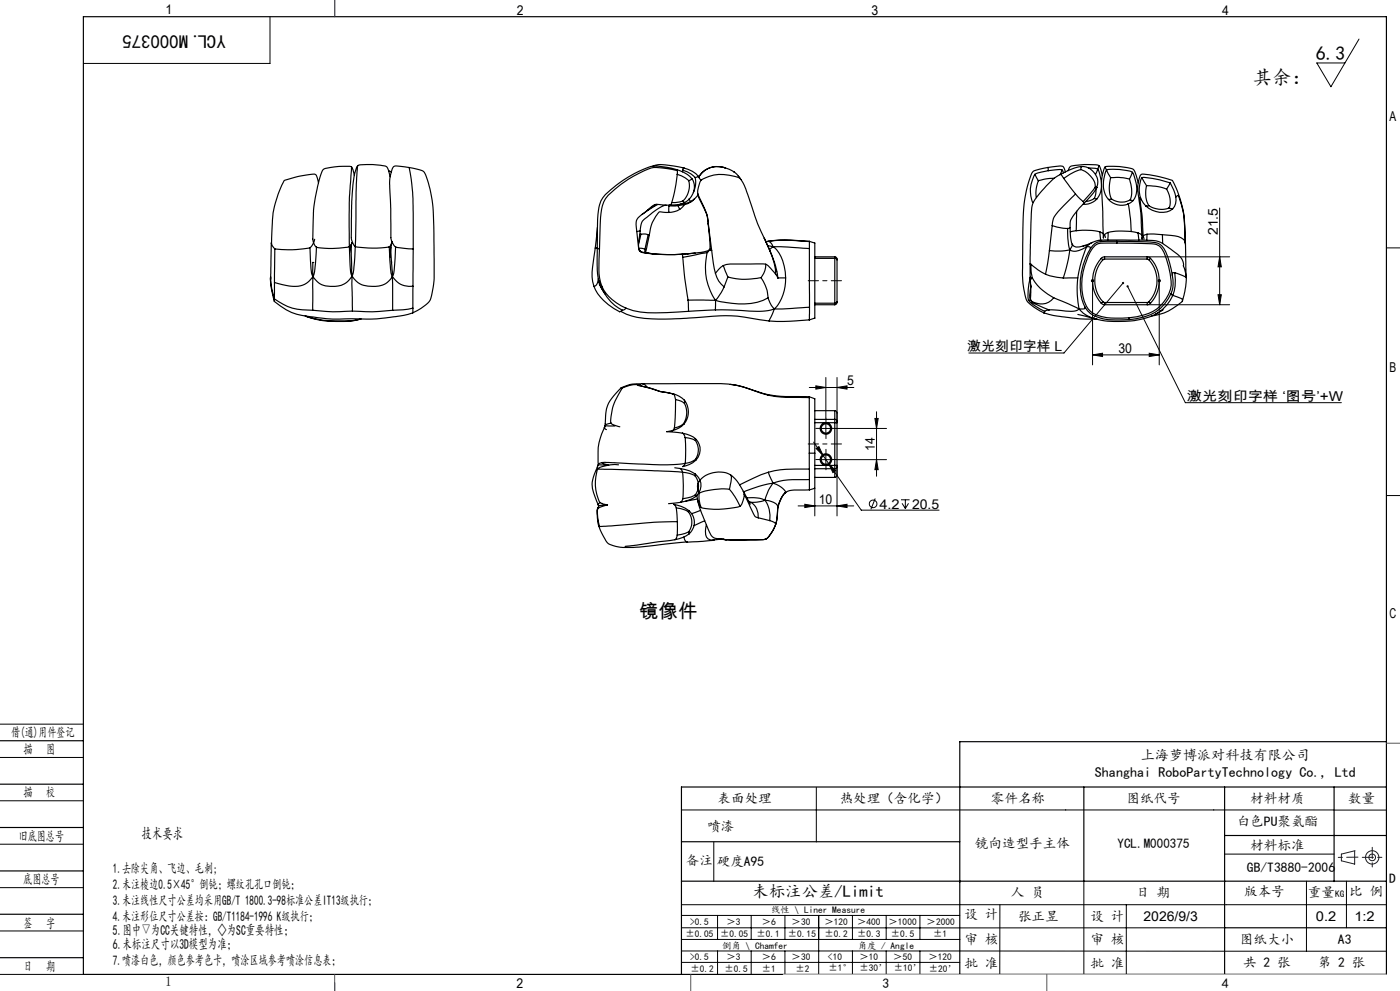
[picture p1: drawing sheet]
<svg xmlns="http://www.w3.org/2000/svg" width="420mm" height="297mm" viewBox="0 0 420 297" stroke-linecap="round" stroke-linejoin="round" font-family="sans-serif">
<g fill="none" stroke="#000" stroke-width=".3">
<path d="M100.4 0v5M81 5v14h-56M407.7 11.7l-8.4 14.3-4.3-7.1h8.5M344.2 77h24.7M365.9 77l.5 3h-1zM365.9 62.3v29M415.9 74.3h4.1M327.3 84.1h1M327.4 83.8l.7 .7M327.8 83.6v25.8M328.1 83.8l-.7 .7M336.9 84.8l-17.7 21h-28.5"/>
<path d="M338.3 85.8l17.3 34.9h46.8M344.2 91.3h24.7M347.3 84.1h1M347.4 83.8l.7 .7M347.8 83.6v25.8M348.1 83.8l-.7 .7M365.4 88.3h1l-.5 3zM242.8 116.1h13.4M244.8 115.6l3 .5-3 .5zM247.8 113.1v12.2M251.1 116.1l3-.5v1zM251.1 113.1v13.6"/>
<path d="M327.8 106.4l3-.5v1zM327.8 106.4h20M344.8 105.9l3 .5-3 .5zM244.1 132.5l2.9 4.1M244.8 134.4l.9-.6 1.3 2.8zM246.1 128.4h3.3M246.1 137.8h3.3M247 136.6l1.6 2.3M247.8 126.7v3.4M247.8 136.1v3.3M248.6 138.9l2.1 2.2-.8 .5zM248.6 138.9l9.8 14h23.3"/>
<path d="M250.8 128.4h15.2M250.8 137.8h15.2M251.1 139.5v15.1M262.5 125.4h1l-.5 3zM263 137.8l.5 3h-1zM263 123.4v19.3M239.4 151.6h16.7M241.4 151.1l3 .5-3 .5zM244.4 146.3v8.3M251.1 151.6l3-.5v1zM262.6 149.4l-1.3 3.2M270.3 149.8h2.6"/>
<path d="M270.6 150.8l1 1.6M271.6 149.8v2.6M272.6 150.8l-1 1.6M415.9 148.5h4.1M0 217h25M0 227h25M0 240h25M244.9 236v16.3M0 253h25M204.4 242.7l211.5 .1M214.1 252.4v11.8M367.4 256h32.8"/>
<path d="M0 266h25M0 279h25M204.4 271.1h211.5M204.4 278.1h163M204.4 274.4h83.5M215.3 274.4v7.1M225.4 274.4v7.1M235.5 274.4v7.1M245.6 274.4v17.6M255.7 274.4v7.1M265.9 274.4v7.1M276 274.4v7.1"/>
<path d="M300 271.1l-.1 21M325.2 264.1v27.9M337.9 271.1v20.9M391.9 264.1v21M403.9 264.1v14M0 292h25M100.4 294.5v2.5M204.4 285l211.5 .1M204.4 288.4h83.5M204.5 281.5h83.5M215.3 285v7M225.4 285v7"/>
<path d="M235.5 285v7M255.7 285v7M265.9 285v7M276 285v7M287.9 292h128"/>
<circle cx="261.9" cy="151" r="1.15"/>
</g>
<g fill="none" stroke="#191924" stroke-width=".3">
<path d="M402.4 256l4-1v4l-4-1z"/>
<circle cx="411.7" cy="257" r="1"/>
<circle cx="411.7" cy="257" r="2"/>
</g>
<path d="M252.5 84.1h-10M252.5 133.1h-10" fill="none" stroke="#000" stroke-width=".3" stroke-dasharray="30.5 1.3 1.3 1.3" stroke-dashoffset="27.4"/>
<path d="M246.1 128.4h-1.4M246.1 137.7h-1.4M247.8 126.7v-1.4M247.8 130.1v1.4M247.8 136.1v-1.4M247.8 139.4v1.4M249.5 128.4h1.4M249.5 137.7h1.4" fill="none" stroke="#000" stroke-width=".3" stroke-dasharray="30.5 1.3 1.3 1.3"/>
<g fill="none" stroke="#000" stroke-width=".35">
<path d="M25 5h390.9v287h-390.9zM95.5 54.8l-.3-1.4a1.15 1.15 0 0 0-1.5-1.2 30.9 30.9 0 0 0-8.5 2 30.8 30.8 0 0 0-3.6 15.3l-.1 3.6M105.5 50.1a18 18 0 0 0-8.5 .7 43.3 43.3 0 0 0-3.1 15.7l-.1 5.2 .6 1.8 .5 .6M105.5 50.1l.4 .8 .4 1.7M105.5 50.1l-.2 1.9a151.4 151.4 0 0 0-.5 21.9M107.3 49.7a19.5 19.5 0 0 1 8 0l.8 .4 1 2.9M107.3 49.7a28.1 28.1 0 0 0-1.8 10.7l-.1 10.8M107.3 49.7l-.4 5.5-.3 18.7M116.6 51.1l.8 .4M122.7 50.2l-2.6-.4a2.26 2.26 0 0 0-2 .1 15.6 15.6 0 0 0-1 8.9l.2 10.3a5.9 5.9 0 0 0 .8 4.3l.6 .6M122.7 50.2l3.7 .8a2.14 2.14 0 0 1 1.5 2 42.3 42.3 0 0 1 2.2 14.9l.1 12.9a22.8 22.8 0 0 1-1.4 9.6l-2.5 2-2.5 1.4M122.7 50.2a69.3 69.3 0 0 1 1.3 17.2v7.2"/>
<path d="M195.8 49.8l.8-.3a21.6 21.6 0 0 1 8.4 .8M203 50.8a9.7 9.7 0 0 1 4.5 2.7M203 50.8a13.9 13.9 0 0 0-8.8-.5 35.2 35.2 0 0 0-13.3 8.9 14 14 0 0 0-1.7 8.3v6.7M203 50.8l.2 .3M203.2 52.2l-.7 4.4-1 4.1M203.2 52.2l2.3 1.1 1.1 .8M203.2 51.1v1.1M203.2 51.1l-2.9-.6a9.9 9.9 0 0 0-8.6 1.5 31.8 31.8 0 0 0-10.1 7.5 15.5 15.5 0 0 0-1.5 7.9l-.3 7.2M204.9 51l2.5 1.2 1.1 1M204.9 51l-.1 .5M205 50.3a8.1 8.1 0 0 1 4.6 2.6M205 50.3h.1"/>
<path d="M205 50.3l-.1 .7M206.6 54.1a6.4 6.4 0 0 1-1.7 6.1M206.7 59.6l.5 .8M207.5 53.5a5 5 0 0 1-2.2 7.2M207.5 53.5l-.9 .6M208.3 59.6l-1.1 1M208.5 53.2l.1 2.5-.6 2M209.3 58l.9 2a16.9 16.9 0 0 1 2.3 6.9M209.3 58l.1 .3M209.4 58.5l1.8 3.8a9.4 9.4 0 0 1 1.3 4.9M209.4 58.4l-.9 1.1-1.3 .9M209.4 58.3v.2"/>
<path d="M209.6 52.9l-1.1 .3M209.6 52.9l.1 .1M209.8 52.8l-.1 .5 .6 .7M210.3 54l-.8 2.2-.2 1.8M217.6 50.3l2.6 1.2M217.6 50.3a6.7 6.7 0 0 0-7.8 2.5M217.6 50.3h.1M217.6 50.3a6.5 6.5 0 0 0-8 2.9l.2-.4M220.2 51.5h.1M220.2 51.5l.1 .1M220.3 51.5l1.7 2M221.5 52.8l.7 .9"/>
<path d="M222 53.5l.3 .3M222 53.5a12.7 12.7 0 0 0-11.7 .5M222.3 53.8a66.2 66.2 0 0 1 4.7 12.5l2.3 5.1M310.5 52.2l1 1.9M310.5 52.2a9 9 0 0 0-.6 8.5M311.5 54.1a9.4 9.4 0 0 0-.6 5.1M314.3 50.2l-4.1 1a9.2 9.2 0 0 0-2 4.9 67.3 67.3 0 0 0-1.4 17.4v4a34.7 34.7 0 0 0 1 12.1 11.4 11.4 0 0 0 5.4 4.2M314.3 50.2h.1M314.4 50.2l4.3-.4 .5 .6 .4 1.1M314.4 50.2l.1 .9M314.5 51.1a9.6 9.6 0 0 0-4 1.1M316.3 53.4l-2.3 .2-2.5 .5"/>
<path d="M318.2 52.2a25.2 25.2 0 0 0-8.1 8.3l-.5 1.2-.2 2.4-.4 15M318.2 52.3l.9 1.2M318.6 51l-.6-.2-3.5 .3M318.6 51l-.6 1.3M318.6 51l.5 .8M319.1 53.5l3.6 4.6M322.7 58.1l-2 1.9a28.4 28.4 0 0 0-4.7 5.5l-.3 2.1M322.7 58.1l2.2 2.3M324.2 50.8a6.2 6.2 0 0 1 4.4 5l-.1 .4M324.2 50.8a13.9 13.9 0 0 0-5.1 2.7M324.2 49.9l-2.7 .8-3.3 1.5M324.2 49.9a4.8 4.8 0 0 1 4.8 6.3"/>
<path d="M324.2 49.9h.1M324.2 49.9v.9M326.6 50.3l2 .1 .7 .3M328.3 59.5h.8M328.3 59.5l-1.3 .6-1.3 .3M328.5 56.2l-3.6 4.2M328.5 56.2h.5M328.8 56.5l-.1 1.6-.4 1.4M329 56.2h.1M329 56.2l-1 1.6-2.6 2.9M329.1 59.5a5.2 5.2 0 0 1-4.2 1.7M329.3 50.7l.4 .7 .6 2.7a7.2 7.2 0 0 1-1.2 5.4"/>
<path d="M329.3 50.7l-.7 1.6M329.7 49.7a19.4 19.4 0 0 0-8.6 .2l-.6 1.2M329.7 49.7l1 2.9M329.7 49.7l-.4 1M331.5 50.1a17.4 17.4 0 0 1 7.7 .3 1.61 1.61 0 0 1 1.4 1.6l.9 2.8M331.5 50.1a15.7 15.7 0 0 0-.9 8.6l.4 12.6a1.71 1.71 0 0 1 1.5-1.6M331.5 50.1l.5 .9M332 51a14.5 14.5 0 0 1 7.5 .5l.2 .1M332 51l1.2 2.3M332 51a8.5 8.5 0 0 0 .5 8.8M332.5 59.8a5.3 5.3 0 0 0 5.8 1.4M333.2 53.3l2.4-.1 3.2 .5"/>
<path d="M333.2 53.3a9.5 9.5 0 0 0 .2 6.3M333.4 59.6a5.2 5.2 0 0 0 5.7 .3M333.4 59.6l-.9 .2M338.8 53.7a9.5 9.5 0 0 1 .3 6.2M339.1 59.9l.8 .2M339.7 51.6l-.9 2.1M339.7 51.6l1.2 3.4a6.4 6.4 0 0 1-1 5.1M342.4 59.8l1.3 1.9M342.4 59.8l-.5-.5 .8 5.7 .2 5.7M342.6 53.3l.7-.1a33.7 33.7 0 0 1 7.8 1.6M342.6 53.3l1.4 2.3M342.6 53.3l-.4 .9a8.4 8.4 0 0 0 .2 5.6"/>
<path d="M344 55.6l.8 .1a14.5 14.5 0 0 1 5.2 1M344 55.6a8.5 8.5 0 0 0 .6 6M350 56.7a6.7 6.7 0 0 1 .7 5.6M351.1 54.8l-1.1 1.9M351.1 54.8l1 2.1 .6 2.1M352.7 59a4.1 4.1 0 0 1-.9 3.6M352.7 59l.6-.4a7.3 7.3 0 0 1 1.3 3.7 35.2 35.2 0 0 1 1 10.3M81.4 72.8l-.2 10.2M81.4 72.8l.1 .3M81.5 73.1l.9 1.5M82.4 74.6l-.1 10.1M93 74.2a28.7 28.7 0 0 0 .7 8.2l.2 .5"/>
<path d="M93 74.2l-5.3 .7-5.3-.3M93.8 78.7h.1M93.8 78.6l.1 4.3M94.4 71.7l-.4 1.3-1 1.2M94.9 74.1l-.4 6.5-.6 2.3M104.8 73.9a37.3 37.3 0 0 0 .6 8.4l.2 .5M104.8 73.9a25.9 25.9 0 0 1-9.9 .2M105.4 73.4l.1 5.3M105.4 71.3l.3 1.3 .9 1.3M105.5 78.8l.1 4M105.6 72.7l-.8 1.2M105.7 72.7l-.8 3"/>
<path d="M106.6 73.9a29.7 29.7 0 0 0 10.2 .1M106.6 73.9l-.5 7-.5 1.9M116.8 74l.4-.4 .4-1.1-.4 2.3-.1 2.3M116.8 74a31.4 31.4 0 0 0 .7 8.4l.2 .5M117.3 74l.2 4.7M117.4 78.3l.3 4.6M118.7 74l5.3 .6M118.7 74l-.4 7.1-.6 1.8M124 74.6l-.1 11.2M178.6 74.4l-.4 2.8a17.2 17.2 0 0 0 0 8.6M178.6 74.4h.1M179.2 74.3l-.6 .1"/>
<path d="M179.2 74.2l-.1 3.1a16.4 16.4 0 0 0 2.5 10.9M179.2 68.2l-.6 6.2M179.2 74.2l.6 .4M179.8 74.6a32.8 32.8 0 0 0 .4 10l.4 1.2M191.6 74.4l1.9 .4M191.7 74.6l.6 .8M191.7 74.8l.5 .7a36.5 36.5 0 0 0 12.4 .7M191.8 74.9a4.8 4.8 0 0 0 3.1 1l5.5 .4 5.9-.2M192 69.2l-.4 4.9M192 69.2l-1 .2M192.3 70.2l1.3-.1 .9 .2M192.3 70.2l-.7 2.8"/>
<path d="M192.3 70.2l-.4 .1M193.5 74.8v.9l.6 .1M193.8 75.8l2.2 .3M194.5 70.3l-1 4.5M194.5 70.3l.3 .3M194.8 70.6l-1.2 5.1M194.8 70.6h-.1M196.9 61.2l-2.5 1.7M197.4 61.3l-4.9 3M199.8 61.5a18 18 0 0 0-7.3 5.3l-.5 2.4M200.7 61.7l.1 1.9M200.7 61.5v.2"/>
<path d="M200.8 63.7l-1.9-.1a1.32 1.32 0 0 0-1.9 .9 11 11 0 0 0-2.2 6.1M201.2 61.5l-2.5-.1a3.8 3.8 0 0 0-4.3 1.5 10.4 10.4 0 0 0-3.4 3.1l-.1 2.1 .8 6.8M201.2 61.5h.1M201.5 60.7l-.3 .8M203.4 61.6l-2.7 .1M203.4 61.6l.5 1.2M203.4 61.6h.1M203.6 61.5h.1M203.6 61.3v.2M203.9 62.8l-1.6 .6-1.5 .3M204.6 76.2l.2 .9M204.8 77.1l.6 6.3 1 6.6"/>
<path d="M204.9 60.2l-1.3 .4-2.1 .1M204.9 60.2l.4 .5M205.3 60.7a8.9 8.9 0 0 1-4.1 .8M205.4 61.3l-1.5 1.5M206.3 76.1h.2M206.3 76.1l-1.7 .1M207.2 60.5v.1M207.2 60.4l-1 .5-2.2 .3M207.2 60.6a10.6 10.6 0 0 1-6.4 .9M208.6 75.8l-2.3 .3M212.5 66.9l.6 7.6M212.5 66.9l1 8.1"/>
<path d="M212.8 75l-2.4 .6-3.9 .5M212.8 75a2.47 2.47 0 0 1-2.4 1l-5.6 1.1M212.8 75a5.9 5.9 0 0 0-1.1 4.1 17.1 17.1 0 0 0 3 10.9M212.8 75h.7M212.8 75h.1M212.9 74.8l-.1 .2M213.1 74.6l-.3 .4M213.1 74.5l-.3 .5M213.5 75l1.1 6.9M217 79.6l1.4 3.4M217 79.6l-.7 .5-1.7 1.8M229.3 71.4l1.6 3.7"/>
<path d="M229.3 71.4l1.7 3.8M229.7 79.2l-.2 1.8-1.2 2.2M229.7 79.2l-7.8-.1a11.3 11.3 0 0 0-4.9 .5M229.7 79.2l.8 .5 2.2 2.5M230.3 73.7l1.6 .2M230.5 72.4a2.08 2.08 0 0 1 1.4 1.5M230.5 72.4a55.8 55.8 0 0 1 12.3 0M230.5 72.4l-.7 .1M230.9 75.1a17.9 17.9 0 0 1 1.8 7.1M230.9 75.1l.1 .1M231 75.2l1.7 4.6 .7 3.5M231.9 73.9a11.3 11.3 0 0 1 3.8 9.4"/>
<path d="M231.9 73.9l10.9 .6M231.9 73.9l-1.1 .9M242.8 72.3a52.3 52.3 0 0 0-13 .1M242.8 72.3l1.7 .5M242.8 72.3v.1M242.8 74.5l.1 17.6M242.8 72.4v2.1M244.4 72.8v22.6M244.4 77.4h6M244.4 77h6M250.4 77.4v13.5M250.4 77.4l.5 .1 .2 .4"/>
<path d="M250.4 77l.6 .3 .1 .6M250.4 77v.4M251.1 77.9v12.5M309 79.1l.1 4.2M309 79.1l.3 .1M309.3 79.2l2 1.6 2.4 1.4M309.3 79.2l.1 2.3 .3 1.7M314.8 75.1l-1.1 7.1M315.7 67.6l-.9 7.5M315.7 67.6l2.6 .7 2 .2M320.3 68.5l.1 3 .5 3.4M320.9 74.9l-.6 3.9-1.3 4.5"/>
<path d="M320.9 74.9l-2.7 .3-3.4-.1M321 68.2l.2 2.9 .5 2.1M321 68.2l-.7 .3M321.7 73.2l.4 .6 .7 .2 2.2-.3M321.7 73.2l-.2 .7-.6 1M322.9 69.1a21.4 21.4 0 0 1 7.1 .4M322.9 69.1l-1.8 .4M323 63.3l-.1 5.8M324.9 60.4l.4 .3M325 73.7l.7-.1 .3 .3M325.4 60.7l-2.1 2.3a6.3 6.3 0 0 0-2.3 5.2M326 73.9a.79 .79 0 0 1 1.1 .4v.2"/>
<path d="M326 73.9a40.5 40.5 0 0 0-2.7 9.4M326 73.9a5.2 5.2 0 0 1-5.1 1M327.1 74.5a19 19 0 0 0-1.6 17.6M327.7 72.7l-1.7 1.2M327.7 72.7l-2.7 1M330 69.5a2.03 2.03 0 0 1 1.6 1.7M330 69.5l.2 2.5M330 72h.2M330.2 72l-2.5 .7M330.2 72h10.2a24.2 24.2 0 0 1 7.8 .6l3 2a9.1 9.1 0 0 1 3.7 3.8l.1 1.2M330.2 72l.1 .4M330.3 72.4a3.7 3.7 0 0 0-3.2 2.1"/>
<path d="M330.4 77.4l.5 .5M330.4 77.4a10 10 0 0 0 0 13.5M330.9 77.9a9.3 9.3 0 0 0 0 12.5M331.4 77.6l-.5 .3M331.4 77v.6M331.4 77l-1 .4M331.4 77h12.8M331.4 77.6h12.8M332.5 69.7l-.2 2.2M335 72.3l-4.7 .1M335 72.8h-2.8a4.3 4.3 0 0 0-5.2 2.8 18.6 18.6 0 0 0-1.1 16.2 7.3 7.3 0 0 0 6.2 3.4h6.6M335 72.3l8.4 .2a6.8 6.8 0 0 1 5.1 1.2 18.8 18.8 0 0 1 3.2 8.8"/>
<path d="M335 72.8l4.1 .1a33.3 33.3 0 0 1 7.8 .4 4.7 4.7 0 0 1 2.7 3.4 20.9 20.9 0 0 1 1.6 9.9 11.7 11.7 0 0 1-10.1 8.3l-2.4 .3M335 72.3v.5M338.3 61.2l.2-.1 .6 4.3 .3 4M339.4 69.4l2 .4M339.4 69.4a20.4 20.4 0 0 0-6.9 .3M339.9 60.1l-1.6 1.1M341.4 69.8l1.4 .9 .4 .9M341.4 69.8l.3 2.2M342.9 70.7l-.3 .9a83.9 83.9 0 0 0-1.3-14.8 6.8 6.8 0 0 1 1.1-4.6 30.7 30.7 0 0 1 9.4 1.9 32.3 32.3 0 0 1 3.7 17.1l.1 1.9M343.7 61.7a6.4 6.4 0 0 0 8.1 .9M344.1 70.2l4.6 .1M344.1 70.2l-1.2 .5"/>
<path d="M344.1 70.2l-.1 1.8M344.2 77.6l.5 .3M344.2 77v.6M344.2 77l1 .4M344.6 61.6a6.8 6.8 0 0 0 6.1 .7M344.6 61.6l-.9 .1M344.7 77.9a9.3 9.3 0 0 1 0 12.5M345.2 77.4l-.5 .5M345.2 77.4a10 10 0 0 1 0 13.5M348.7 70.3l2.6 .3a5.6 5.6 0 0 1 4.1 1.5l.2 .5M348.7 70.3l.1 2.7M350.7 62.3l1.1 .3"/>
<path d="M355 79.6l.7 2.3 .1 1.2M355.6 72.6v.2M355.6 72.8l.2 10.2M81.2 83.5v.3l-.1-.6a23.3 23.3 0 0 0 1.2 7.1M81.2 83.5l.3 3 .8 3.1M81.2 83l-.1 .7M81.2 83v.5M82.3 89.6v.7a18.6 18.6 0 0 0 12.4 4.8 43.6 43.6 0 0 0 10.6 .4 60 60 0 0 0 18.5-1.7M82.3 89.6a16.5 16.5 0 0 0 11.5 3.4M82.3 84.7v4.9M91.5 94.7a30.9 30.9 0 0 0 16.3 1M91.7 94.7a33.7 33.7 0 0 0 16.2 1"/>
<path d="M93.8 93l6 .4 5.9-.2M93.9 82.9l-.1 10.1M93.9 82.9a7 7 0 0 1-8.2 2.6l-3.4-.8M105.6 82.8a6.7 6.7 0 0 0 7.1 3 5.7 5.7 0 0 0 5-2.9M105.6 82.8l.1 10.4M105.6 82.8a6.3 6.3 0 0 1-6.5 3 5.8 5.8 0 0 1-5.2-2.9M108.3 95.6l-.5 .1M117.7 82.9l.1 10.1M117.7 82.9a6.1 6.1 0 0 0 6.2 2.9M117.8 93l-6.1 .4-6-.2M123.8 93.7v.1M123.9 92.4l-3 .4-3.1 .2"/>
<path d="M123.9 92.4l-.1 1.3M123.9 85.8v6.6M178.2 85.8a14.7 14.7 0 0 0 7.7 7.6l.9-.4M179.5 83.5a2.24 2.24 0 0 1-1.3 2.3M179.6 84a11.6 11.6 0 0 0 2.6 5.1 12 12 0 0 0 4.6 3.9M180.1 85.6l.5 .2M180.6 85.8a13.2 13.2 0 0 0 7.2 6.6M186.3 93.4a21.8 21.8 0 0 0 11.3 2.2l10.3-.4a58.5 58.5 0 0 1 20.2 .6l2.7 .4M187.8 92.4a25.9 25.9 0 0 0 12.2 1.3l6.6-.4M187.8 92.4l-1 .6M206.4 90l.2 3.3M206.4 90h8.3"/>
<path d="M214.6 92.9l-8 .4M214.6 81.9a7 7 0 0 0 2.6 4.1M214.7 90l-.1 2.9M217.2 86l-.8 1.7-1.7 2.3M218.4 83a20.7 20.7 0 0 0 9.9 .2M218.4 83l-1.2 3M228.3 83.2l.2 .3a11.2 11.2 0 0 1 1.9 5.7M230.4 89.2a20.1 20.1 0 0 1-13.3 1.4l-2.4-.6M230.4 89.2a8 8 0 0 0 1.9 3.4M232.3 92.6a22.2 22.2 0 0 1-9.8 .5l-7.9-.2M232.3 92.6l-1.5 3.6M232.7 82.2l.7 1.1"/>
<path d="M235.7 83.3a12.8 12.8 0 0 1-3.4 9.3M235.7 83.3h-2.3M242.8 95.9l-7.6 .4-4.4-.1M242.9 92.1l-10.6 .5M242.9 92.1l-.1 3.8M244.4 90.9h6M244.4 91.3h6M244.5 95.4l-1.7 .5M250.4 90.9v.4M251.1 90.4l-.1 .3-.6 .2M251.1 90.4l-.1 .6-.6 .3M308.5 90a12.3 12.3 0 0 0 4.9 3.3"/>
<path d="M308.5 90h.7M309.1 83.3l.1 2M309.1 83v.3M309.1 83.2l-.6 3.5v3.3M309.2 85.4v.4M309.2 85.3v.1M309.2 85.4v.6M309.2 85.8l-.1 1.3a4.5 4.5 0 0 0 .1 2.9M309.2 90a3.3 3.3 0 0 0 2.3 1.5l3.2 1.4M309.2 86v4M309.2 85.5v.5M309.7 83.2a14 14 0 0 0 6.4 6"/>
<path d="M309.7 83.2l-.5 .5-.1-.4M313.2 93.8a55.4 55.4 0 0 0 15.5 1.8M313.4 93.3l-.2 .5M313.7 82.2l1.2 .5 4.1 .6M314.7 92.9l-1.3 .4M316.1 89.2l7.6 3.4M316.1 89.2a5 5 0 0 1-6.9 .8M323.3 83.3a31.1 31.1 0 0 0 .4 9.3M323.3 83.3h-4.3M323.4 94.2l5.5 1.4M323.7 92.6a9.3 9.3 0 0 0 5.5 3.1M323.7 92.6l-.8 .5-1.3 .2-6.9-.4"/>
<path d="M325.5 92.1a7.9 7.9 0 0 0 6.3 3.6l6.9 .1M325.5 92.1v.2a1.06 1.06 0 0 1-1.3 .3h-.5M329 95.7h.2M330.4 90.9l1 .4M330.9 90.4l.5 .3M330.9 90.4l-.5 .5M331.4 90.7v.6M331.4 91.3h12.8M331.4 90.7h12.8M338.7 95.2v.6M344.2 90.7v.6M344.7 90.4l-.5 .3"/>
<path d="M344.7 90.4l.5 .5M345.2 90.9l-1 .4M348.9 92.8l-.4 .3a23.3 23.3 0 0 1-14.4 3.2l-2.7-.1-2.2-.5M351.3 88a12.4 12.4 0 0 1-10.3 7.5l-2.3 .3M351.3 88l.6 .5M351.7 82.5a9.2 9.2 0 0 1-.4 5.5M351.9 88.5l2.8 1.1v.6a16.1 16.1 0 0 1-9.2 4.5M351.9 88.5a11.8 11.8 0 0 1-5.2 5.6M352.4 81.7a7.4 7.4 0 0 1 3.5 1.5 24.3 24.3 0 0 1-1.2 7.1M352.4 81.7a.67 .67 0 0 0-.7 .8M352.4 81.7a13 13 0 0 1-.5 6.8M186.4 116.2l-.6 .6a11.3 11.3 0 0 0-4.2 10.2l-.1 .7"/>
<path d="M186.4 116.2l.3 .1M186.7 116.3a17.1 17.1 0 0 0-3.5 10.3l.1 .2M191.1 115.2l6.7 2.1 4.3 .8M191.1 115.2a10.2 10.2 0 0 0-4.4 1.1M191.1 115.2l1 .2M191.8 115.4h.3M192.1 115.4l6 1.9 3.9 .8M192.6 115l-3.3 .2-2.9 1M194.2 116.1l-.5-.6-1-.5h19a33.4 33.4 0 0 1 16.3 2.7l2.4 .7M202 118a7.3 7.3 0 0 1 3.3 1.9M202 118.1h.1M202.1 118.1l.6 1.7"/>
<path d="M202.7 119.8l-.4 8.5M202.7 119.8l1.7 .5 .9 .6M205.3 119.9a5.7 5.7 0 0 1-.1 7.2M205.3 119.9v1M219.1 115.2l3.5 .6 7.7 2.4M230.3 118.2l3.9 .6 8.6 .1M230.3 118.2l.1 .2M230.4 118.4a56.7 56.7 0 0 0 11.4 .7l1 .1M242.8 118.9l1.6 .6M242.8 119.2v16.6M242.8 119v.2M244.4 119.5v16.3"/>
<path d="M179.3 139.9a10 10 0 0 0-.3 10.3l.5 1.2M179.4 139.4l-.2 .6 .2 .4M180.6 138.7l.2 .1M180.6 138.6l4.6 .1a112.2 112.2 0 0 0 20.3 .2M180.6 138.6l.3 .3 1.7 .5M180.6 138.6l-.2 .1a.87 .87 0 0 0-1 .7M181.4 127.9a18.8 18.8 0 0 0-1.9 11.1M181.5 127.7l-.2 .5 .6 .6M181.5 127.7l-.2 .5M181.5 127.6v.1M181.6 127.6l-.1 .1M182 139.3l-2.6 .1"/>
<path d="M183.3 126.8l-.3 .1a1.48 1.48 0 0 0-1.5 .8M183.3 126.8a3.5 3.5 0 0 0 2.6 1.1M184.5 127.7h-3M185.6 139.3a11.3 11.3 0 0 0-6.2 1.1M201.7 129h.1M201.8 129l-1.8 .4 4.7 .4M202.3 128.3l-.5 .7M204.7 129.8a8.4 8.4 0 0 1 3.9 1.6M204.7 129.8l.6 .6 .2 .7M205.1 126.9l-.9 .7-1.9 .7M205.1 126.9l.1 .2M205.2 127.1a7 7 0 0 1-3.5 2"/>
<path d="M205.3 120.9a6.2 6.2 0 0 1-.2 6M205.5 131.1l.2 3.9-.2 3.9M205.5 131.1l2.1 .4 1 .5M208.6 131.4a4.5 4.5 0 0 1 .1 6.6M208.6 132a4.9 4.9 0 0 1 .1 5.7M208.6 131.4v.6M208.7 137.7l-1.4 .8-1.8 .4M208.7 137.7v.3M208.7 138a7.9 7.9 0 0 1-3.8 1.8l.6-.9M242.8 135.8v4.8M242.8 135.8h1.6M244.4 135.8v10.4a11.7 11.7 0 0 1-5 .7h-1.1a4 4 0 0 0-2.7 .8"/>
<path d="M244.4 123.1h6M244.4 126.7h6M244.4 125.7h6M244.4 139.5h6M250.4 123.1l.4 .1 .3 .4v2.6M250.4 125.7l.4 .1 .3 .4M250.4 125.7v1M250.4 126.7h.7M250.4 139.5h.7M250.4 139.5v1M250.4 123.1v2.6M250.4 126.7v12.8"/>
<path d="M251.1 140v2.6l-.3 .4-.4 .1M251.1 126.2v.5M251.1 139.5v.5M251.1 140l-.3 .4-.4 .1M251.1 126.7v12.8M179.3 152.5v2.6l.5 2.7M179.4 152.1l-.3 2 .5 3.7M179.4 152.1l-.1 .4M179.4 140.4l.4 .2 13 .3 12 .6M179.4 140.4a12.2 12.2 0 0 0 .6 10.2M179.4 152.1h.1M179.5 151.2v.3"/>
<path d="M179.5 151.2v.1M179.5 151.5l-.1 .6M179.7 157.8l.9 2a6.7 6.7 0 0 0 2.4 3.4 21.2 21.2 0 0 0 10.1 .6l12.9-1.4M179.7 157.8h.1M180 150.6l2.2 .7M180 150.6l-.5 .6M180.4 150.9h.1M182.1 151.3l-2.6 .2M182.3 151.3l-2 .6-1 .6M202.4 140.2l1.6 .2M202.9 152.2l-.8-1a10.2 10.2 0 0 1 4.6 1.8M202.9 152.2l.3 4.1"/>
<path d="M202.9 152.2l2.5 .6 1.1 .6M203.2 156.3a232.1 232.1 0 0 0-21.6 1.4l-1.8 .1M203.2 156.3v4.1M204 140.4a9.3 9.3 0 0 1 4.6 1.7M204 140.4l.5 .5 .3 .6M204.1 150.6l-3.5 .4M204.1 150.6h.1M204.8 141.5l.2 4-.1 4M204.8 141.5l2 .4 1.7 .7M204.9 149.5l-.8 1.1M206.5 153.4a4.9 4.9 0 0 1 .1 5.9M206.6 159.3l-1.1 .6-2.3 .5"/>
<path d="M206.6 153l-.1 .4M206.6 159.3l.1 .7M206.7 153a4.6 4.6 0 0 1-1.9 8.1l-3.7 .9-13.6 1.8M208.5 142.6a4.5 4.5 0 0 1 0 5.8M208.5 148.4l-1.1 .5-2.5 .6M208.5 148.4l.1 .4M208.6 142.1a4.2 4.2 0 0 1 .1 6.7M208.6 142.1l-.1 .5M208.7 148.8a11 11 0 0 1-4.6 1.8M209.1 148.4l.4 2.3 .8 1.4M209.2 149.5l-3.5 .7M209.3 150l.8 2.7 1.8 4.5a9.5 9.5 0 0 0 2.2 3.9l2.9 .5"/>
<path d="M209.4 144.9l-.1 1.2 .5 1.7M209.8 147.8l-.1 1.9 .6 2.4M210.2 153l-2.7 .9M211.4 156.1l-3.2 1.4M211.9 157.2l-.2 1.4a2.37 2.37 0 0 0 2 3.3l.6-.1M218.8 146.6a19.6 19.6 0 0 0-9 1.2M218.8 146.6l1.6 2.2 1.6 2.9M219.1 142.3a7.5 7.5 0 0 0-9.7 2.6M219.1 142.3l2.1 2 1.8 3M219.1 142.3a5.1 5.1 0 0 1-.1 3.6l-.2 .7M222 151.7a25.8 25.8 0 0 1-11.7 .4M223 147.3h.1"/>
<path d="M223 147.3l2.1 3.8M223 147.3l.3 .9M223.3 148.2l-.6 2.5-.7 1M223.3 148.2l3.1 6.4 1.1 .6M224 149.2l3.9 .1 1.6 .6M224.6 150.2l.7 .4M225.3 150.6l.5 .4a4.8 4.8 0 0 1 1.7 4.2M227.5 155.2l3.4 .8M229.5 149.9l-2.4 .6-1.8 .1M229.5 149.9l.8 1.4a8.7 8.7 0 0 1 .6 4.7M229.5 149.9a5.5 5.5 0 0 1 3.7 1.5l.2 .5M230.5 141.5l1.4 3.3"/>
<path d="M230.5 141.5l-2.2 .8-6.4 3M230.9 156a1.85 1.85 0 0 1 1.8 1.2M231.9 144.8l-1.4 2.3-1 2.8M231.9 144.8a6.2 6.2 0 0 1 3.8 2.7M231.9 144.8a34.8 34.8 0 0 0-8.8 2.6M232.7 157.2l-1.5 2.8-1.5 1.6M233.4 151.9l-.4 4-.3 1.3M235.6 147.7a10.5 10.5 0 0 0-2.5 7.4 9.7 9.7 0 0 1-3.4 6.5M235.7 147.5a8.8 8.8 0 0 0-2.3 4.4M235.7 147.5l-.1 .2M242.8 140.6h-.8a45.7 45.7 0 0 0-11.5 .9M242.8 143.7l-3 .1a20.4 20.4 0 0 0-7.9 1"/>
<path d="M242.8 140.6v3.1M242.8 143.7v3.1M244.4 143.1h6M244.4 140.5h6M250.4 140.5v2.6M203.2 160.4l-.4 1.1-.3 .2M205.2 160.9l.2 .9 .6 .6M213.9 162l-7.9 .4M215.8 161.5l1.4 .1M217.8 161.8l-1.7-.2-2.4 .3M229.7 161.6l-6.4 .2-6.3-.2M229.7 161.6h.1"/>
<path d="M229.7 161.6l-6.2 .2-6.5-.2M0 222h25M0 235h25M325.2 235.9v28.2M367.4 235.9v56.1M400.2 235.9v28.3M415.9 235.9h-211.5v56.1M415.9 222.3h-128v69.7M0 248h25M204.4 252.3h83.5M367.4 250.4h48.5M0 261h25"/>
<path d="M0 274h25M204.4 264.1h211.5M367.4 278.1h48.5M0 287h25"/>
<circle cx="247.8" cy="137.7" r="1.4"/>
<circle cx="247.8" cy="128.4" r="1.39"/>
<circle cx="247.8" cy="128.4" r="1.74"/>
<circle cx="247.8" cy="137.7" r="1.74"/>
</g>
<path d="M407.4 256.9l-5.9 .1M408.7 256.9h6M411.7 253.9v6" fill="none" stroke="#191924" stroke-width=".3" stroke-dasharray="6.3 1.3 1.3 1.3" stroke-dashoffset="3"/>
<path d="M235 292h180.9" fill="none" stroke="#c0c0c0" stroke-width=".3"/>
<path d="M100.4 0v5M415.9 222.7h4.1M100.4 292v5M207.2 292v5M314 292v5" fill="none" stroke="#00f" stroke-width=".3"/>
<path d="M406.4 255h.1" fill="none" stroke="#0ff" stroke-width=".3"/>
<g fill="#000">
<path d="M365.9 77l.5 3h-1zM365.4 88.3h1l-.5 3zM262.5 125.4h1l-.5 3zM263 137.8l.5 3h-1z"/>
<path d="M336.7 84.6a.34 .34 0 0 0 0 .5 .34 .34 0 0 0 .5-.1 .34 .34 0 0 0-.1-.4l-.2 .2 .2-.2zM338 85.6a.34 .34 0 0 0 .2 .6 .34 .34 0 0 0 .4-.4 .34 .34 0 0 0-.5-.3l.2 .3-.2-.3z"/>
<path d="M251.1 116.1l3-.5v1zM244.8 115.6l3 .5-3 .5z"/>
<path d="M327.8 106.4l3-.5v1zM344.8 105.9l3 .5-3 .5z"/>
<path d="M244.8 134.4l2.2 2.2-1.3-2.8zM248.6 138.9l1.3 2.7 .8-.5z"/>
<path d="M251.1 151.6l3-.5v1zM241.4 151.1l3 .5-3 .5z"/>
</g>
<g font-size="5.8">
<text x="394.8" y="18">6.3</text>
<text x="375.9" y="25.2">其余：</text>
<text x="191.8" y="185.4">镜像件</text>
</g>
<text font-size="5.6" x="67.7" y="10.6" transform="rotate(-180 67.7 10.6)">YCL.M000375</text>
<text font-size="4.9" x="225.7" y="269">未标注公差/Limit</text>
<text font-size="4.7" x="42.5" y="251.5">技术要求</text>
<g font-size="4.2">
<text x="342.2" y="227.9">上海萝博派对科技有限公司</text>
<text x="328.5" y="232.8">Shanghai RoboPartyTechnology Co., Ltd</text>
<text x="33.9" y="280.1">5.图中▽为CC关键特性，◇为SC重要特性；</text>
<text x="33.9" y="284.3">6.未标注尺寸以3D模型为准；</text>
</g>
<g font-size="4.1">
<text x="49.6" y="4.3">1</text>
<text x="155.1" y="4.6">2</text>
<text x="261.4" y="4.6">3</text>
<text x="366.6" y="4.6">4</text>
<text x="416.9" y="36.3">A</text>
<text x="365.3" y="70.4" transform="rotate(-90 365.3 70.4)">21.5</text>
<text x="290.2" y="105.2">激光刻印字样 L</text>
<text x="335.5" y="105.8">30</text>
<text x="416.9" y="111.3">B</text>
<text x="254.1" y="115.5">5</text>
<text x="356.1" y="120.1">激光刻印字样 ‘图号’+W</text>
<text x="262.4" y="135.2" transform="rotate(-90 262.4 135.2)">14</text>
<text x="245.6" y="151">10</text>
<text x="263.8" y="152.5">4.2</text>
<text x="273.6" y="152.5">20.5</text>
<text x="416.9" y="185.3">C</text>
<text x="3.3" y="220.9">借(通)用件登记</text>
<text x="7.1" y="226">描</text>
<text x="13.9" y="226">图</text>
<text x="7" y="238.9">描</text>
<text x="13.8" y="238.9">校</text>
<text x="215.3" y="240.8">表面处理</text>
<text x="251.9" y="240.8">热处理（含化学）</text>
<text x="297.3" y="240.8">零件名称</text>
<text x="337.9" y="240.8">图纸代号</text>
<text x="375.1" y="240.8">材料材质</text>
<text x="404.4" y="240.8">数量</text>
<text x="212.2" y="249">喷漆</text>
<text x="371" y="247.6">白色PU聚氨酯</text>
<text x="5.6" y="252">旧底图总号</text>
<text x="292.5" y="254.2">镜向造型手主体</text>
<text x="335.3" y="254.2">YCL.M000375</text>
<text x="375.1" y="254.9">材料标准</text>
<text x="33.9" y="261.6">1.去除尖角、飞边、毛刺;</text>
<text x="205.7" y="259.3">备注</text>
<text x="215" y="259.6">硬度A95</text>
<text x="374.1" y="261.4">GB/T3880-2006</text>
<text x="7" y="265">底图总号</text>
<text x="33.9" y="266.4">2.未注棱边0.5×45°倒钝；螺纹孔孔口倒钝；</text>
<text x="303.3" y="269">人 员</text>
<text x="340.8" y="269">日 期</text>
<text x="373.2" y="268.7">版本号</text>
<text x="392.4" y="269">重量</text>
<text x="404.8" y="268.7">比 例</text>
<text x="416.7" y="264.6">D</text>
<text x="33.9" y="271.1">3.未注线性尺寸公差均采用GB/T 1800.3-98标准公差IT13级执行；</text>
<text x="33.9" y="275.9">4.未注形位尺寸公差按：GB/T1184-1996 K级执行；</text>
<text x="289.3" y="275.5">设 计</text>
<text x="7" y="278">签</text>
<text x="13.8" y="278">字</text>
<text x="305.4" y="276">张正昱</text>
<text x="327.2" y="276">设 计</text>
<text x="343.1" y="276">2026/9/3</text>
<text x="394.8" y="276">0.2</text>
<text x="406.3" y="276">1:2</text>
<text x="289.3" y="283">审 核</text>
<text x="327.2" y="282.9">审 核</text>
<text x="372" y="283">图纸大小</text>
<text x="401.4" y="283">A3</text>
<text x="7" y="291">日</text>
<text x="13.8" y="291">期</text>
<text x="33.9" y="289.1">7.喷漆白色，颜色参考色卡，喷涂区域参考喷涂信息表；</text>
<text x="289.3" y="290.1">批 准</text>
<text x="327.2" y="290">批 准</text>
<text x="373" y="289.8">共 2 张</text>
<text x="395.4" y="289.8">第 2 张</text>
<text x="49.6" y="295.6">1</text>
<text x="154.9" y="296">2</text>
<text x="264.7" y="296">3</text>
<text x="366.6" y="296">4</text>
</g>
<g font-size="2.8">
<text x="400.5" y="269">KG</text>
<text x="231.3" y="273.6">线性 \ Liner Measure</text>
<text x="205.6" y="280.8">±0.05</text>
<text x="207" y="277.2">&gt;0.5</text>
<text x="216" y="280.8">±0.05</text>
<text x="217.9" y="277.2">＞3</text>
<text x="227" y="280.8">±0.1</text>
<text x="228.5" y="277.2">＞6</text>
<text x="236.3" y="280.8">±0.15</text>
<text x="237.5" y="277.2">＞30</text>
<text x="247.4" y="277.2">＞120</text>
<text x="247.4" y="280.8">±0.2</text>
<text x="257.1" y="277.2">＞400</text>
<text x="257.1" y="280.8">±0.3</text>
<text x="266.6" y="277.2">＞1000</text>
<text x="267.3" y="280.8">±0.5</text>
<text x="278" y="277.2">＞2000</text>
<text x="279.9" y="280.8">±1</text>
<text x="207" y="287.8">&gt;0.5</text>
<text x="216.6" y="284.3">倒角 \ Chamfer</text>
<text x="217.9" y="287.8">＞3</text>
<text x="228.5" y="287.8">＞6</text>
<text x="237.5" y="287.8">＞30</text>
<text x="248.4" y="287.8">&lt;10</text>
<text x="257.3" y="284.3">角度 / Angle</text>
<text x="257.8" y="287.8">＞10</text>
<text x="268" y="287.8">＞50</text>
<text x="278.5" y="287.8">＞120</text>
<text x="207.1" y="291.3">±0.2</text>
<text x="217.3" y="291.3">±0.5</text>
<text x="228.5" y="291.3">±1</text>
<text x="238.7" y="291.3">±2</text>
<text x="248.6" y="291.1">±1°</text>
<text x="257.8" y="291.1">±30’</text>
<text x="268.1" y="291.1">±10’</text>
<text x="278.6" y="291.2">±20’</text>
</g>
</svg>
